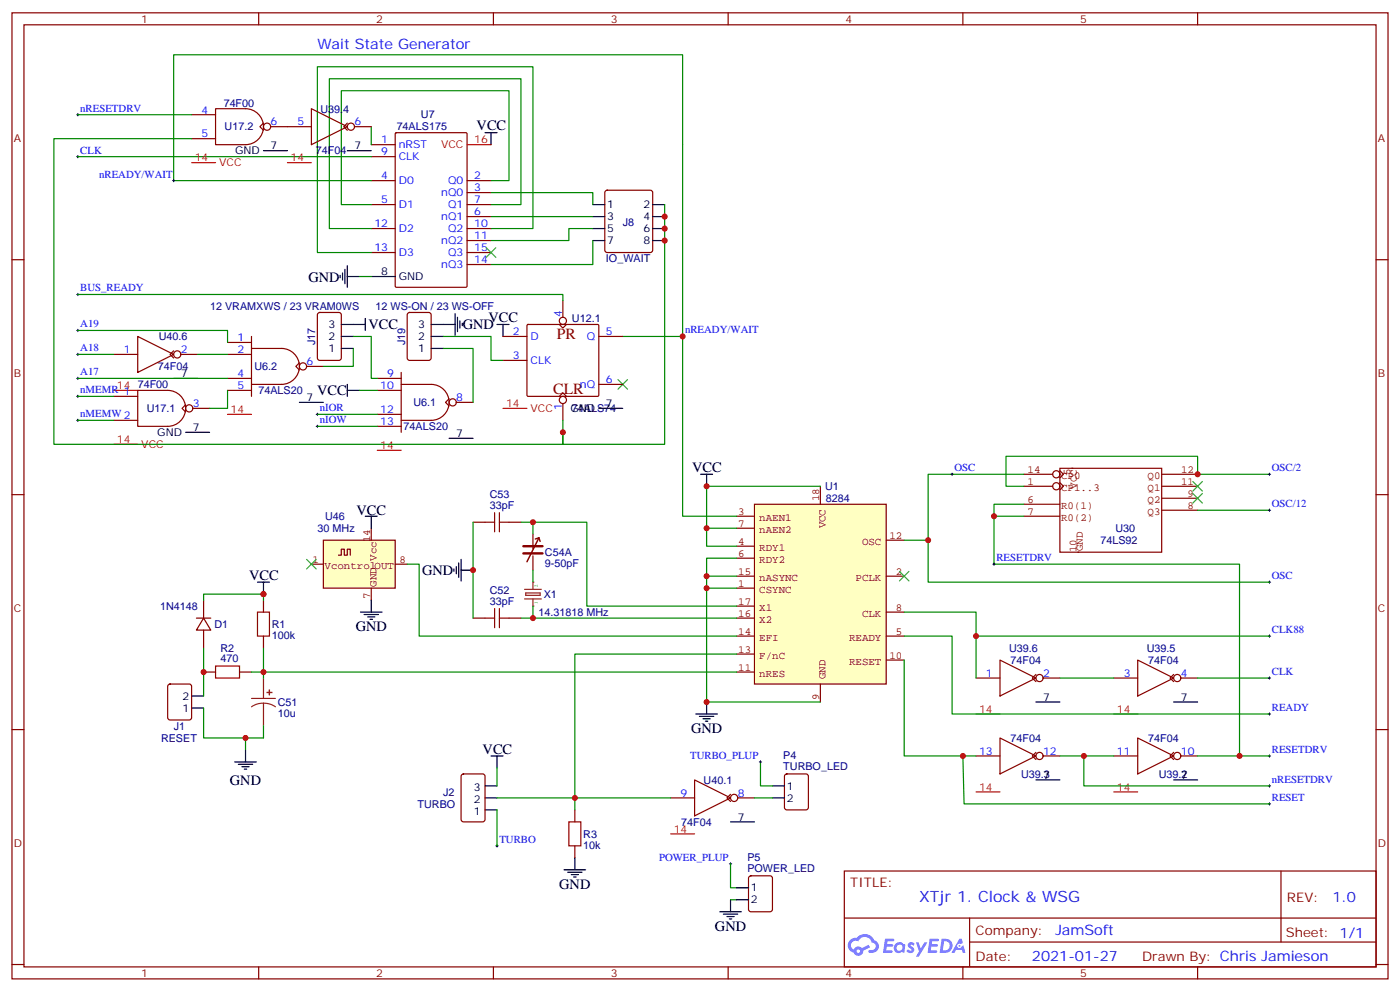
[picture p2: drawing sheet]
<svg xmlns="http://www.w3.org/2000/svg" width="412mm" height="292mm" viewBox="0 0 412 292" stroke-linecap="round" stroke-linejoin="round" font-family="sans-serif">
<g fill="none" stroke="#870000" stroke-width=".35">
<path d="M3.5 3.8h405.4v284.3h-405.4zM7.1 7.3h398.2v277.3h-398.2zM76.2 3.8v3.5M145.3 3.8v3.5M214.5 3.8v3.5M283.6 3.8v3.5M352.8 3.8v3.5M3.5 76.4h3.6M405.3 76.4h3.6M3.5 145.6h3.6M405.3 145.6h3.6M3.5 214.7h3.6"/>
<path d="M405.3 214.7h3.6M248.7 256.4h156.6v28.2h-156.6zM377.3 256.4v20.9M248.7 270.2h156.5M285.6 277.3h119.6M285.6 270.2v14.1M3.5 283.9h3.6M76.2 284.6v3.5M145.3 284.6v3.5M214.5 284.6v3.5M283.6 284.6v3.5M352.8 284.6v3.5"/>
<path d="M405.3 283.9h3.6"/>
</g>
<g fill="#5487ff">
<path d="M267.7 277.5a1.22 1.22 0 0 1 1.7 .3l-.4 .6a.47 .47 0 0 0-.3-.4 .47 .47 0 0 0-.5 .2l.1 .2a1.14 1.14 0 0 1 .8 1.7 1.14 1.14 0 0 1-1.9 0l-.2-.2 .5-.5 .7 .4a.29 .29 0 0 0 .3-.2 .29 .29 0 0 0-.2-.4 1.04 1.04 0 0 1-.6-1.7z"/>
<path d="M260.7 276.3h2.4l.3 .2-.2 .5h-1.8l-.1 .9h1.5l.3 .4-.3 .3h-1.6l-.2 1.1 1.7 .1 .2 .3-.2 .3h-2.6z"/>
<path d="M273.8 276.3h2.4l.3 .2-.1 .5h-1.8l-.2 .9h1.6l.3 .4-.4 .3h-1.6l-.1 1.1 1.7 .1 .2 .3-.2 .3h-2.6z"/>
<path d="M282.6 276.3h.7l.3 1.2-.6 .4a.69 .69 0 0 0-1 .2 .69 .69 0 0 0 .4 1 .69 .69 0 0 0 .9-.6l.5-.3 .6 2.2h-.8l-.2-.8h-1.8l-.5 .8h-.8z"/>
<path d="M269.8 277.4h.8l.6 1.8 1.1-1.8h.9l-2.6 4.2h-.8l.9-1.6z"/>
<path d="M277.4 276.3l-.6 4.1h1.3a2.11 2.11 0 0 0 2.5-2.1 2.11 2.11 0 0 0-2.5-2zM278.1 277a1.39 1.39 0 0 1 1.7 1.4 1.39 1.39 0 0 1-1.8 1.3h-.3z"/>
<path d="M263.7 277.9a1.54 1.54 0 0 0-.1 2.2 1.54 1.54 0 0 0 2.2 .1l.6 .2 .3-2.3-.2-.2h-.4a1.49 1.49 0 0 0-2.4 0zM264 278.9a.94 .94 0 0 1 1.8 0 .94 .94 0 0 1-1.8 0z"/>
<path d="M250.4 276.7a2.18 2.18 0 0 0 1.1 3.7 1.44 1.44 0 0 0 1.6 .9 1.44 1.44 0 0 0 1.2-1.5l2-1-.5-.7-1.9 .9a1.47 1.47 0 0 0-2.4 .5 1.39 1.39 0 0 1-.7-2 1.39 1.39 0 0 1 2-.4 2.12 2.12 0 0 1 2.2-1.3 2.12 2.12 0 0 1 1.9 1.7 1.14 1.14 0 0 1 1.1 1.4 1.14 1.14 0 0 1-1.7 .7 .43 .43 0 0 0-.5 .4 .43 .43 0 0 0 .4 .5 1.98 1.98 0 0 0 2.5-1.3 1.98 1.98 0 0 0-1.2-2.5 3.1 3.1 0 0 0-5.3-.7l-.9 .1zM252.3 280a.55 .55 0 0 1 1.1 0 .55 .55 0 0 1-1.1 0z"/>
<circle cx="282.6" cy="278.4" r=".26"/>
</g>
<path d="M205 210.1h6.3M206 210.9h4.3M207.1 211.6h2.1M207.8 212.3h.7M208.1 206.6v3.5" fill="none" stroke="#000" stroke-width=".35"/>
<path d="M222.2 148.4h38.9v52.9h-38.9z" fill="#ffffc2" stroke="#850000" stroke-width=".35"/>
<g fill="none" stroke="#850000" stroke-width=".35">
<path d="M157 157.2v4.3M217 151.9h5.2M217 155.5h5.2M241.7 143.1v5.3M261.1 159h5.2M157 163.6v4.2M217 173.1h5.2M217 169.6h5.2M217 160.8h5.2M217 164.3h5.2M217 178.4h5.2M261.1 169.6h5.2"/>
<path d="M217 187.2h5.2M217 197.8h5.2M217 192.5h5.2M217 181.9h5.2M261.1 187.2h5.2M261.1 180.2h5.2M261.1 194.3h5.2M241.7 201.3v5.3"/>
</g>
<path d="M206.4 139.6h3.5M208.1 139.6v3.5" fill="none" stroke="#000" stroke-width=".35"/>
<path d="M208.1 173.1v33.5M217 169.6h-8.9v3.5h8.9" fill="none" stroke="#008700" stroke-width=".35"/>
<path d="M154.2 162.9h5.6M154.2 160.8h5.6" fill="none" stroke="#850000" stroke-width=".71"/>
<path d="M158.7 158.3l-3.5 7M158.7 158.3l-1 .3M158.7 158.3l.4 1" fill="none" stroke="#850000" stroke-width=".42"/>
<path d="M154.5 173.5h5M154.5 176.3h5M154.9 174.5h4.2v.7h-4.2zM157 171.3v2.2M157 176.3v2.1" fill="none" stroke="#8c2424" stroke-width=".35"/>
<g fill="#8c2424">
<circle cx="157" cy="171.3" r=".18"/>
<circle cx="157" cy="178.4" r=".18"/>
</g>
<g fill="none" stroke="#008700" stroke-width=".35">
<path d="M139.3 153.7v28.2M153.5 153.7h19.4v24.7h44.1M157 153.7v3.5M208.1 143.1h33.6M157 178.4v3.5h60M157 167.8v3.5M153.5 181.9h3.5M266.3 180.2h21.2v19.4M266.3 194.3v28.2h21.2M266.3 187.2h14.2v22.9h93.4M312.2 199.6h15.9M352.8 199.6h21.1"/>
<path d="M60 208.4v8.8h17.6M208.1 206.6h33.6M283.6 222.5l.4 14.1h89.9M312.2 222.5h15.9M319.3 222.5v8.8h54.6M352.8 222.5h21.1"/>
</g>
<path d="M142.9 153.7h2.8M145.7 150.9v5.6M147.1 153.7h2.8M147.1 150.9v5.6M145.7 179.1v5.6M147.1 179.1v5.6M63.5 196h7.1v3.6h-7.1zM75.8 180.2h3.6v7h-3.6zM142.9 181.9h2.8M147.1 181.9h2.8" fill="none" stroke="#a10000" stroke-width=".35"/>
<g fill="none" stroke="#870000" stroke-width=".35">
<path d="M139.3 153.7h3.6M149.9 153.7h3.6M77.6 176.6v3.6M60 197.8h3.5M70.6 197.8h3.5M77.6 187.2v3.5M139.3 181.9h3.6M149.9 181.9h3.6M287.5 199.6h7.1M294.6 194.3l10.6 5.3-10.6 5.3zM305.2 198.5l-1.1 1.1 1.1 1M307.3 199.6h4.9"/>
<path d="M328.1 199.6h7M335.1 194.3l10.6 5.3-10.6 5.3zM345.7 198.5l-1 1.1 1 1M347.8 199.6h5M49.6 201.5l.5-.2h5.6l.7 .5v9.4l-.4 .7h-5.9l-.7-.4v-9.5zM294.6 217.2l10.6 5.3-10.6 5.3zM335.1 217.2l10.6 5.3-10.6 5.3zM287.5 222.5h7.1M305.2 221.4l-1.1 1.1 1.1 1.1M307.3 222.5h4.9M328.1 222.5h7M345.7 221.4l-1 1.1 1 1.1"/>
<path d="M347.8 222.5h5"/>
<circle cx="306.2" cy="199.6" r="1.06"/>
<circle cx="346.8" cy="199.6" r="1.06"/>
<circle cx="306.2" cy="222.5" r="1.06"/>
<circle cx="346.8" cy="222.5" r="1.06"/>
</g>
<g fill="none" stroke="#000" stroke-width=".35">
<path d="M75.8 171.3h3.6M77.6 171.3v3.6M133.7 167.5v.7M134.4 166.8v2.1M135.1 165.7v4.2M135.8 167.8h3.5M135.8 164.6v6.4M56.4 208.4h3.6M56.4 204.9h3.6M305.2 206.6h7M345.7 206.6h7.1M69.1 224.3h6.4"/>
<path d="M70.2 225h4.2M71.3 225.7h2.1M72 226.4h.7M72.3 220.7v3.6M305.2 229.6h7M345.7 229.6h7.1"/>
</g>
<path d="M77.6 199.6v6M74.1 205.6h7M77.6 207l-1.8 .2-1.7 .8M77.6 207l1.9 .2 1.6 .8M77.6 207v6.7" fill="none" stroke="#8c2424" stroke-width=".35"/>
<g fill="#8c2424" stroke="#8c2424" stroke-width=".35">
<path d="M78.7 203.8h1.4z"/>
<path d="M79.3 203.1l.1 1.4z"/>
</g>
<g fill="none" stroke="#000" stroke-width=".29">
<path d="M373.6 171.3h.7M373.9 171v.7M373.6 199.6h.7M373.6 187.2h.7M373.9 186.9v.7M373.9 199.2v.7M373.6 210.1h.7M373.9 209.8v.7M373.6 236.6h.7M373.6 222.5h.7M373.6 231.3h.7M373.9 222.1v.7"/>
<path d="M373.9 231v.7M373.9 236.3v.7"/>
</g>
<path d="M287.5 210.1h7.1M328.1 210.1h7M287.5 233.1h7.1M328.1 233.1h7" fill="none" stroke="#f00" stroke-width=".35"/>
<path d="M264.9 168.2l2.9 2.8M267.8 168.2l-2.9 2.8" fill="none" stroke="#3c3" stroke-width=".35"/>
<g fill="#850000">
<circle cx="315.7" cy="137.8" r=".18"/>
<circle cx="317.5" cy="162.5" r=".18"/>
</g>
<g fill="none" stroke="#850000" stroke-width=".35">
<path d="M301.6 139.6h8.5M312.2 137.8h30v24.7h-30zM312.2 138.5l1.1 1.1-1.1 1.1M342.2 139.6h10.6M301.6 143.1h8.5M301.6 148.4h10.6M301.6 151.9h10.6M312.2 142.1l1.1 1-1.1 1.1M342.2 143.1h10.6M342.2 150.2h10.6M342.2 146.6h10.6"/>
<circle cx="311.1" cy="139.6" r="1.06"/>
<circle cx="311.1" cy="143.1" r="1.06"/>
</g>
<path d="M351.4 141.7l2.8 2.8M351.4 145.2l2.8 2.9M354.2 141.7l-2.8 2.8M354.2 145.2l-2.8 2.9" fill="none" stroke="#3c3" stroke-width=".35"/>
<path d="M301.6 139.6h-28.2v31.7h100.5M373.9 139.6h-21.1v-5.3h-56.5v8.8h5.3M292.8 151.9h8.8M301.6 148.4h-8.8v17.7h72.3v56.4M352.8 150.2h21.1" fill="none" stroke="#008700" stroke-width=".35"/>
<path d="M280.1 139.6h.7M280.5 139.2v.7M373.6 139.6h.7M373.9 139.2v.7M373.6 150.2h.7M373.9 149.8v.7M292.5 166.1h.7M292.8 165.7v.7" fill="none" stroke="#000" stroke-width=".29"/>
<path d="M142.9 234.8h3.5M142.9 238.4h3.5M142.9 231.3h3.5" fill="none" stroke="#000" stroke-width=".35"/>
<path d="M136.1 228l.4-.2h5.7l.6 .4 .1 13-.5 .6-5.9 .1-.6-.5-.1-12.9zM169.3 238.4v3.5M169.3 249v3.5" fill="none" stroke="#870000" stroke-width=".35"/>
<path d="M167.6 241.9h3.5v7.1h-3.5z" fill="none" stroke="#a10000" stroke-width=".35"/>
<path d="M95.2 159h21.2v14.1h-21.2z" fill="#ffffc2" stroke="#850000" stroke-width=".35"/>
<path d="M109.4 155.5v3.5M91.7 166.1h3.5M99.7 163.4h.8v-1.8h.9v1.8h.9v-1.8h.9v1.8M109.4 173.1v3.5M116.4 166.1h3.5" fill="none" stroke="#850000" stroke-width=".35"/>
<g fill="none" stroke="#000" stroke-width=".29">
<path d="M22.6 33.8h.7M22.9 33.4v.7M22.6 46.1h.7M22.9 45.8v.7M50.8 53.2h.7M51.2 52.8v.7M22.6 97.3h.7M22.6 86.7h.7M22.9 86.3v.7M22.9 96.9v.7M200.7 99h.7M201.1 98.7v.7"/>
<path d="M22.6 116.7h.7M22.6 111.4h.7M22.6 104.3h.7M22.9 104v.7M22.9 111v.7M22.9 116.3v.7M22.6 123.7h.7M22.9 123.4v.7M93.1 122h.7M93.1 125.5h.7M93.5 121.6v.7M93.5 125.1v.7"/>
<path d="M223.7 224.3h.7M224 223.9v.7M146 249h.8M146.4 248.6v.7M214.8 254.2h.7M215.2 253.9v.7"/>
</g>
<g fill="none" stroke="#000" stroke-width=".35">
<path d="M142.9 39.1h3.5M144.6 39.1v3.5M77.6 44.3h7.1M102.3 44.3h7.1M101.6 79.3v4.2M102.3 78.2v6.4M174.6 60.2h3.6M174.6 63.7h3.6M174.6 67.3h3.6M174.6 70.8h3.6M192.3 60.2h3.5M192.3 63.7h3.5"/>
<path d="M192.3 67.3h3.5M192.3 70.8h3.5M100.2 81v.7M100.5 95.5h7.1M100.5 99h3.6M100.9 80.3v2.1M102.3 81.4h3.5M107.6 93.7v3.6M109.4 81.4h7M127 95.5h7.1M127 99h3.5M134.1 92.3v6.4"/>
<path d="M134.8 93.4v4.2M135.5 94.4v2.2M136.2 95.1v.7M146.4 95.5h3.5M148.2 95.5v3.5M51.2 111.4h7M88.2 118.4h7M100.5 102.6h3.6M102.3 113.1v3.6M102.3 114.9h3.5M127 102.6h3.5M54.7 127.2h7"/>
<path d="M132.3 129h7M176.4 120.2h7M107.6 151.9h3.5M109.4 151.9v3.6M109.4 176.6v3.6M106.2 180.2h6.3M107.2 180.9h4.3M108.3 181.6h2.1M109 182.3h.7M144.6 222.5h3.6M146.4 222.5v3.5M227.5 231.3h3.6"/>
<path d="M227.5 234.8h3.6M166.2 256h6.3M167.2 256.7h4.2M168.3 257.4h2.1M169 258.1h.7M169.3 252.5v3.5M215.2 241.9h7M212 268.4h6.4M213.1 269.1h4.2M214.1 269.8h2.2M214.8 270.5h.7M215.2 264.8v3.6"/>
<path d="M217 261.3h3.5M217 264.8h3.5"/>
</g>
<path d="M143.2 72.9l2.8 2.8M146 72.9l-2.8 2.8M182 111.7l2.9 2.8M184.9 111.7l-2.9 2.8M90.3 164.6l2.8 2.9M93.1 164.6l-2.8 2.9" fill="none" stroke="#3c3" stroke-width=".35"/>
<g fill="none" stroke="#008700" stroke-width=".35">
<path d="M22.9 33.8h33.5M109.4 37.3v5.3M22.9 46.1h86.5M56.4 40.8h-40.5v90h149.9v-3.6M109.4 53.2h-58.2v-37.1h149.9v82.9M144.6 53.2h5.3v-26.5h-49.4v33.5h8.9M144.6 56.7h30v3.5M144.6 60.2h8.9v-37h-56.5v44.1h12.4M144.6 67.3h12.4v-47.7h-63.5v54.7h15.9M144.6 63.7h30M174.6 67.3h-7v3.5h-23M174.6 70.8v7.1h-30"/>
<path d="M195.8 60.2v70.6h-30v-7.1M22.9 97.3h44.1v3.5M22.9 86.7h142.9v1.7M104.1 99h5.3v12.4h1.7M105.8 81.4h3.6M130.5 99h14.1v7.1h3.6M183.4 99h17.7v52.9h15.9M22.9 104.3h10.6M22.9 116.7h10.6M22.9 111.4h44.1M58.2 104.3h8.8M67 114.9v5.3h-5.3"/>
<path d="M104.1 102.6v5.2h-8.9M105.8 114.9h5.3M130.5 102.6h8.8v15.8M22.9 123.7h10.6M93.5 122h17.6M93.5 125.5h17.6M208.1 143.1v12.4h8.9M208.1 155.5v5.3h8.9M266.3 159h7.1M60 176.6v-1.7h17.6v1.7M119.9 166.1h3.6v21.1h93.5M217 164.3h-8.9v5.3"/>
<path d="M60 190.7v14.2M74.1 197.8h142.9M77.6 190.7v8.9M217 192.5h-47.7v42.3h28.3M287.5 187.2h86.4M72.3 217.2v3.5M77.6 213.7v3.5M146.4 234.8h22.9v3.6M146.4 226v5.3M146.4 238.4v10.6M222.2 234.8h5.3M224 224.3v7h3.5"/>
<path d="M215.2 254.2v7.1h1.8M215.2 264.8h1.8"/>
</g>
<g fill="none" stroke="#870000" stroke-width=".35">
<path d="M56.4 33.8h7.1M63.5 32h8.8a5.3 5.3 0 0 1 5.3 5.3 5.3 5.3 0 0 1-5.3 5.3h-8.8zM77.6 36.2l-1 1.1 1 1M79.7 37.3h12M91.7 32l10.6 5.3-10.6 5.3zM102.3 36.2l-1.1 1.1 1.1 1M104.4 37.3h5M116.5 39.2l.3-.1h20.4l.3 .1 .1 45-.2 .3-20.6 .1-.3-.2zM56.4 40.8h7.1M109.4 42.6h7M109.4 46.1h7M109.4 53.2h7"/>
<path d="M137.6 53.2h7M137.6 56.7h7M178.4 56.2l.5-.2h12.7l.5 .2 .2 .5v16.9l-.3 .5-.4 .2h-12.7l-.5-.2-.2-.5v-16.9zM109.4 60.2h7M109.4 67.3h7M109.4 74.3h7M137.6 60.2h7M137.6 63.7h7M137.6 67.3h7M137.6 70.8h7M137.6 74.3h7M137.6 77.9h7"/>
<path d="M40.6 99l10.6 5.3-10.6 5.3zM74.1 99v17.7M93.7 92.2l.5-.2h5.6l.7 .4v13l-.4 .6-5.9 .1-.7-.5v-12.9zM120.2 92.2l.4-.2h5.7l.6 .4 .1 13-.5 .6-5.9 .1-.6-.5-.1-12.9zM148.2 99h7M155.3 95.7l.3-.2h20.6l.2 .3-.1 20.7-.3 .2-20.6-.1-.2-.3zM164.7 95.5l1.1 1.1 1.1-1.1M165.8 88.4v5M176.4 99h7M33.5 104.3h7.1M33.5 116.7h7.1M40.6 114.9h8.8a5.3 5.3 0 0 1 5.3 5.3 5.3 5.3 0 0 1-5.3 5.3h-8.8z"/>
<path d="M51.2 103.3l-1.1 1 1.1 1.1M53.3 104.3h4.9M54.7 119.1l-1.1 1.1 1.1 1M67 100.8h7.1M67 104.3h7.1M67 111.4h7.1M67 114.9h7.1M74.1 102.6h8.8a5.3 5.3 0 0 1 5.3 5.2 5.3 5.3 0 0 1-5.3 5.3h-8.8M88.2 106.8l-1.1 1 1.1 1.1M90.3 107.8h4.9M111.1 111.4h7.1M111.1 114.9h7.1"/>
<path d="M118.2 113.1h8.8a5.3 5.3 0 0 1 5.3 5.3 5.3 5.3 0 0 1-5.3 5.3h-8.8M118.2 109.6v17.6M132.3 117.4l-1.1 1 1.1 1.1M134.4 118.4h4.9M148.2 106.1h7M164.7 116.7l1.1-1.1 1.1 1.1M165.8 118.8v4.9M176.4 113.1h7M33.5 123.7h7.1M56.8 120.2h4.9M111.1 122h7.1M111.1 125.5h7.1"/>
<path d="M60 176.6v5.3M57.9 181.9h4.2M60 181.9l2.1 3.6h-4.2zM60 185.5v5.2M197.6 234.8h7M204.6 229.6l10.6 5.2-10.6 5.3zM215.2 233.8l-1.1 1 1.1 1.1M217.3 234.8h4.9M231.3 228l.5-.2h5.6l.7 .4v9.5l-.4 .6-5.9 .1-.7-.5v-9.4zM220.7 258l.5-.2h5.6l.7 .4v9.5l-.4 .6-5.9 .1-.7-.5v-9.4z"/>
<circle cx="78.7" cy="37.3" r="1.06"/>
<circle cx="103.4" cy="37.3" r="1.06"/>
<circle cx="165.8" cy="94.4" r="1.06"/>
<circle cx="52.2" cy="104.3" r="1.06"/>
<circle cx="89.3" cy="107.8" r="1.06"/>
<circle cx="133.3" cy="118.4" r="1.06"/>
<circle cx="165.8" cy="117.7" r="1.06"/>
<circle cx="55.7" cy="120.2" r="1.06"/>
<circle cx="216.3" cy="234.8" r="1.06"/>
</g>
<path d="M56.4 47.9h7.1M84.7 47.9h7M137.6 42.6h7M33.5 114.9h7.1M33.5 130.8h7.1M67 122h7.1M111.1 132.5h7.1M148.2 120.2h7M197.6 245.4h7" fill="none" stroke="#f00" stroke-width=".35"/>
<g fill="#c00">
<circle cx="208.1" cy="173.1" r=".88"/>
<circle cx="157" cy="181.9" r=".88"/>
<circle cx="157" cy="153.7" r=".88"/>
<circle cx="208.1" cy="206.6" r=".88"/>
<circle cx="139.3" cy="167.8" r=".88"/>
<circle cx="352.8" cy="139.6" r=".88"/>
<circle cx="292.8" cy="151.9" r=".88"/>
<circle cx="77.6" cy="174.9" r=".88"/>
<circle cx="60" cy="197.8" r=".88"/>
<circle cx="77.6" cy="197.8" r=".88"/>
<circle cx="72.3" cy="217.2" r=".88"/>
<circle cx="169.3" cy="234.8" r=".88"/>
<circle cx="208.1" cy="169.6" r=".88"/>
<circle cx="208.1" cy="143.1" r=".88"/>
<circle cx="208.1" cy="155.5" r=".88"/>
<circle cx="319.3" cy="222.5" r=".88"/>
<circle cx="283.6" cy="222.5" r=".88"/>
<circle cx="287.5" cy="187.2" r=".88"/>
<circle cx="273.4" cy="159" r=".88"/>
<circle cx="365.1" cy="222.5" r=".88"/>
<circle cx="201.1" cy="99" r=".88"/>
<circle cx="195.8" cy="63.7" r=".88"/>
<circle cx="195.8" cy="67.3" r=".88"/>
<circle cx="195.8" cy="70.8" r=".88"/>
<circle cx="165.8" cy="127.2" r=".88"/>
</g>
<g font-size="4.6" fill="#800">
<text x="164" y="99.7">PR</text>
<text x="163" y="116">CLR</text>
</g>
<text font-size="4.6" fill="#00f" x="270.8" y="265.4">XTjr 1. Clock &amp; WSG</text>
<g font-size="4.2" fill="#00f">
<text x="93.5" y="14.4">Wait State Generator</text>
<text x="392.5" y="265.6">1.0</text>
<text x="310.9" y="275.2">JamSoft</text>
<text x="304" y="283">2021-01-27</text>
</g>
<g font-size="4.2">
<text x="140.4" y="38.3">VCC</text>
<text x="90.8" y="82.9">GND</text>
<text x="143.9" y="94.8">VCC</text>
<text x="108.5" y="96.9">VCC</text>
<text x="136.3" y="97">GND</text>
<text x="93.4" y="116.3">VCC</text>
<text x="203.9" y="138.9">VCC</text>
<text x="105" y="151.6">VCC</text>
<text x="73.4" y="170.6">VCC</text>
<text x="124.4" y="169.3">GND</text>
<text x="104.8" y="185.8">GND</text>
<text x="203.6" y="215.8">GND</text>
<text x="142.2" y="221.8">VCC</text>
<text x="67.7" y="231">GND</text>
<text x="164.7" y="261.7">GND</text>
<text x="210.6" y="274">GND</text>
</g>
<g font-size="3.9" fill="#800">
<text x="250.5" y="260.9">TITLE:</text>
<text x="379.1" y="265.6">REV:</text>
<text x="287.4" y="275.1">Company:</text>
<text x="378.7" y="275.8">Sheet: 1/1</text>
<text x="287.4" y="282.8">Date:</text>
<text x="336.4" y="282.9">Drawn By: Chris Jamieson</text>
</g>
<g font-size="3.2" fill="#800">
<text x="41.6" y="6.8">1</text>
<text x="110.8" y="6.8">2</text>
<text x="179.9" y="6.8">3</text>
<text x="249.1" y="6.8">4</text>
<text x="318.2" y="6.8">5</text>
<text x="4.1" y="41.9">A</text>
<text x="405.9" y="41.9">A</text>
<text x="4.1" y="111">B</text>
<text x="405.9" y="111">B</text>
<text x="4.1" y="180.2">C</text>
<text x="405.9" y="180.2">C</text>
<text x="4.1" y="249.3">D</text>
<text x="405.9" y="249.3">D</text>
<text x="41.6" y="287.6">1</text>
<text x="110.8" y="287.6">2</text>
<text x="179.9" y="287.6">3</text>
<text x="249.1" y="287.6">4</text>
<text x="318.2" y="287.6">5</text>
</g>
<g font-size="3.2" fill="#00f">
<text x="23.6" y="32.9">nRESETDRV</text>
<text x="59.4" y="33.4">4</text>
<text x="59.4" y="40.5">5</text>
<text x="79.7" y="36.9">6</text>
<text x="87.6" y="36.9">5</text>
<text x="104.4" y="36.9">6</text>
<text x="23.6" y="45.2">CLK</text>
<text x="112.3" y="42.2">1</text>
<text x="112.3" y="45.8">9</text>
<text x="117.5" y="43.6">nRST</text>
<text x="117.5" y="47.2">CLK</text>
<text x="29.2" y="52.3">nREADY/WAIT</text>
<text x="112.3" y="52.8">4</text>
<text x="139.7" y="52.8">2</text>
<text x="112.3" y="59.9">5</text>
<text x="117.5" y="54.2">D0</text>
<text x="130" y="57.7">nQ0</text>
<text x="132" y="54.2">Q0</text>
<text x="139.7" y="56.3">3</text>
<text x="139.7" y="59.9">7</text>
<text x="117.5" y="61.3">D1</text>
<text x="130" y="64.8">nQ1</text>
<text x="132" y="61.3">Q1</text>
<text x="139.7" y="63.4">6</text>
<text x="110.3" y="66.9">12</text>
<text x="117.5" y="68.3">D2</text>
<text x="130" y="71.9">nQ2</text>
<text x="132" y="68.3">Q2</text>
<text x="139.7" y="66.9">10</text>
<text x="139.7" y="70.4">11</text>
<text x="110.3" y="74">13</text>
<text x="117.5" y="75.4">D3</text>
<text x="132" y="75.4">Q3</text>
<text x="139.7" y="74">15</text>
<text x="139.7" y="77.5">14</text>
<text x="130" y="78.9">nQ3</text>
<text x="23.6" y="85.8">BUS_READY</text>
<text x="165.5" y="93.4" transform="rotate(-90 165.5 93.4)">4</text>
<text x="23.6" y="96.4">A19</text>
<text x="69.9" y="100.4">1</text>
<text x="151.1" y="98.7">2</text>
<text x="156.3" y="100.1">D</text>
<text x="172.8" y="100.1">Q</text>
<text x="178.5" y="98.7">5</text>
<text x="201.8" y="98.1">nREADY/WAIT</text>
<text x="23.6" y="103.4">A18</text>
<text x="36.4" y="104">1</text>
<text x="53.3" y="104">2</text>
<text x="69.9" y="104">2</text>
<text x="90.3" y="107.5">6</text>
<text x="151.1" y="105.7">3</text>
<text x="156.3" y="107.1">CLK</text>
<text x="23.6" y="110.5">A17</text>
<text x="69.9" y="111">4</text>
<text x="114" y="111">9</text>
<text x="178.5" y="112.8">6</text>
<text x="23.6" y="115.8">nMEMR 1</text>
<text x="56.8" y="119.8">3</text>
<text x="69.9" y="114.5">5</text>
<text x="112" y="114.5">10</text>
<text x="134.4" y="118.1">8</text>
<text x="170.8" y="114.2">nQ</text>
<text x="23.6" y="122.8">nMEMW 2</text>
<text x="94.2" y="121.1">nIOR</text>
<text x="94.2" y="124.6">nIOW</text>
<text x="112" y="121.6">12</text>
<text x="112" y="125.1">13</text>
<text x="165.5" y="120.8" transform="rotate(-90 165.5 120.8)">1</text>
<text x="281.2" y="138.7">OSC</text>
<text x="374.6" y="138.7">OSC/2</text>
<text x="374.6" y="149.3">OSC/12</text>
<text x="293.5" y="165.2">RESETDRV</text>
<text x="374.6" y="170.5">OSC</text>
<text x="374.6" y="186.3">CLK88</text>
<text x="290.4" y="199.2">1</text>
<text x="307.3" y="199.2">2</text>
<text x="331" y="199.2">3</text>
<text x="347.8" y="199.2">4</text>
<text x="374.6" y="198.7">CLK</text>
<text x="374.6" y="209.3">READY</text>
<text x="374.6" y="221.6">RESETDRV</text>
<text x="203.3" y="223.4">TURBO_PLUP</text>
<text x="288.4" y="222.1">13</text>
<text x="307.3" y="222.1">12</text>
<text x="329" y="222.1">11</text>
<text x="347.8" y="222.1">10</text>
<text x="374.6" y="230.4">nRESETDRV</text>
<text x="200.5" y="234.5">9</text>
<text x="217.3" y="234.5">8</text>
<text x="374.6" y="235.7">RESET</text>
<text x="147.1" y="248.1">TURBO</text>
<text x="194.1" y="253.5">POWER_PLUP</text>
</g>
<g font-size="3.2" fill="#000080">
<text x="65.9" y="31.4">74F00</text>
<text x="94.4" y="33.1">U39.4</text>
<text x="124" y="34.9">U7</text>
<text x="66.2" y="38.4">U17.2</text>
<text x="116.8" y="38.4">74ALS175</text>
<text x="93.1" y="45.5">74F04</text>
<text x="183.5" y="66.6">J8</text>
<text x="178.5" y="77.2">IO_WAIT</text>
<text x="61.9" y="91.4">12 VRAMXWS / 23 VRAM0WS</text>
<text x="110.7" y="91.4">12 WS-ON / 23 WS-OFF</text>
<text x="168.5" y="94.9">U12.1</text>
<text x="46.8" y="100.1">U40.6</text>
<text x="92.9" y="101.7" transform="rotate(-90 92.9 101.7)">J17</text>
<text x="119.3" y="101.7" transform="rotate(-90 119.3 101.7)">J19</text>
<text x="46.5" y="109">74F04</text>
<text x="75" y="108.9">U6.2</text>
<text x="40.6" y="114.3">74F00</text>
<text x="76.1" y="116">74ALS20</text>
<text x="121.8" y="119.5">U6.1</text>
<text x="43.2" y="121.3">U17.1</text>
<text x="168.5" y="121.3">74ALS74</text>
<text x="118.9" y="126.6">74ALS20</text>
<text x="144.3" y="149.8">33pF</text>
<text x="144.3" y="146.6">C53</text>
<text x="243.1" y="144.3">U1</text>
<text x="243.3" y="147.8">8284</text>
<text x="95.8" y="153.1">U46</text>
<text x="93.6" y="156.6">30 MHz</text>
<text x="324.2" y="160.1">74LS92</text>
<text x="328.6" y="156.6">U30</text>
<text x="160.5" y="166.8">9-50pF</text>
<text x="160.5" y="163.7">C54A</text>
<text x="47.1" y="179.5">1N4148</text>
<text x="144.3" y="178">33pF</text>
<text x="144.3" y="174.9">C52</text>
<text x="160.2" y="175.9">X1</text>
<text x="63.2" y="184.8">D1</text>
<text x="80.1" y="184.8">R1</text>
<text x="158.6" y="181.3">14.31818 MHz</text>
<text x="64.9" y="191.8">R2</text>
<text x="80.1" y="188">100k</text>
<text x="297.2" y="191.9">U39.6</text>
<text x="337.8" y="191.9">U39.5</text>
<text x="64.9" y="195">470</text>
<text x="297.7" y="195.4">74F04</text>
<text x="338.2" y="195.4">74F04</text>
<text x="81.8" y="207.8">C51</text>
<text x="51.2" y="214.8">J1</text>
<text x="81.8" y="210.9">10u</text>
<text x="47.4" y="218.3">RESET</text>
<text x="297.7" y="218.3">74F04</text>
<text x="338.2" y="218.3">74F04</text>
<text x="230.7" y="226.7">TURBO_LED</text>
<text x="230.7" y="223.5">P4</text>
<text x="207.3" y="230.7">U40.1</text>
<text x="300.8" y="228.9">U39.3</text>
<text x="341.3" y="228.9">U39.2</text>
<text x="123" y="237.8">TURBO</text>
<text x="130.6" y="234.2">J2</text>
<text x="200.7" y="243">74F04</text>
<text x="171.8" y="249.7">10k</text>
<text x="171.8" y="246.6">R3</text>
<text x="220.2" y="256.7">POWER_LED</text>
<text x="220.2" y="253.5">P5</text>
</g>
<g font-size="3.2" fill="#f00">
<text x="57.4" y="47.5">14</text>
<text x="85.6" y="47.5">14</text>
<text x="129.9" y="43.6">VCC</text>
<text x="139.7" y="42.2">16</text>
<text x="64.6" y="48.9">VCC</text>
<text x="34.4" y="114.5">14</text>
<text x="149.1" y="119.8">14</text>
<text x="67.9" y="121.6">14</text>
<text x="156.3" y="121.2">VCC</text>
<text x="34.4" y="130.4">14</text>
<text x="41.6" y="131.8">VCC</text>
<text x="112" y="132.2">14</text>
<text x="288.4" y="209.8">14</text>
<text x="329" y="209.8">14</text>
<text x="288.4" y="232.7">14</text>
<text x="329" y="232.7">14</text>
<text x="198.5" y="245.1">14</text>
</g>
<g font-size="3.2">
<text x="69.3" y="45.4">GND</text>
<text x="79.7" y="44">7</text>
<text x="104.4" y="44">7</text>
<text x="178.9" y="61.3">1</text>
<text x="178.9" y="64.8">3</text>
<text x="189.5" y="61.3">2</text>
<text x="189.5" y="64.8">4</text>
<text x="178.9" y="68.3">5</text>
<text x="178.9" y="71.9">7</text>
<text x="189.5" y="68.3">6</text>
<text x="189.5" y="71.9">8</text>
<text x="112.3" y="81">8</text>
<text x="117.5" y="82.4">GND</text>
<text x="96.8" y="96.6">3</text>
<text x="96.8" y="100.1">2</text>
<text x="123.2" y="96.6">3</text>
<text x="123.2" y="100.1">2</text>
<text x="96.8" y="103.6">1</text>
<text x="123.2" y="103.6">1</text>
<text x="53.3" y="111">7</text>
<text x="90.3" y="118.1">7</text>
<text x="178.5" y="119.8">7</text>
<text x="168" y="121.2">GND</text>
<text x="46.3" y="128.3">GND</text>
<text x="56.8" y="126.9">7</text>
<text x="134.4" y="128.7">7</text>
<text x="53.7" y="209.4">1</text>
<text x="53.7" y="205.9">2</text>
<text x="307.3" y="206.3">7</text>
<text x="347.8" y="206.3">7</text>
<text x="139.6" y="232.7">3</text>
<text x="231.8" y="232.4">1</text>
<text x="307.3" y="229.2">7</text>
<text x="347.8" y="229.2">7</text>
<text x="139.6" y="236.3">2</text>
<text x="139.6" y="239.8">1</text>
<text x="231.8" y="235.9">2</text>
<text x="217.3" y="241.5">7</text>
<text x="221.2" y="262.4">1</text>
<text x="221.2" y="265.9">2</text>
</g>
<g font-size="3.2" fill="#840000">
<text x="302.7" y="142.8">1</text>
<text x="302.7" y="139.2">14</text>
<text x="312.6" y="141.1">CP0</text>
<text x="315.4" y="139.7" transform="rotate(-90 315.4 139.7)">5</text>
<text x="317.2" y="143.9" transform="rotate(-90 317.2 143.9)">VCC</text>
<text x="338" y="141.1">Q0</text>
<text x="347.9" y="142.8">11</text>
<text x="347.9" y="139.2">12</text>
<text x="241.3" y="147.5" transform="rotate(-90 241.3 147.5)">18</text>
<text x="302.7" y="148.1">6</text>
<text x="312.6" y="144.6">CP1..3</text>
<text x="312.6" y="149.9">R0(1)</text>
<text x="338" y="148.1">Q2</text>
<text x="338" y="144.6">Q1</text>
<text x="349.8" y="149.8">8</text>
<text x="349.8" y="146.3">9</text>
<text x="217.5" y="151.6">3</text>
<text x="217.5" y="155.1">7</text>
<text x="223.7" y="153.4">nAEN1</text>
<text x="243.2" y="155.5" transform="rotate(-90 243.2 155.5)">VCC</text>
<text x="302.7" y="151.6">7</text>
<text x="312.6" y="153.4">R0(2)</text>
<text x="338" y="151.7">Q3</text>
<text x="109" y="159.6" transform="rotate(-90 109 159.6)">14</text>
<text x="217.5" y="160.4">4</text>
<text x="223.7" y="157">nAEN2</text>
<text x="253.9" y="160.5">OSC</text>
<text x="262" y="158.6">12</text>
<text x="92.1" y="165.7">1</text>
<text x="95.6" y="167.6">VcontrolOUT</text>
<text x="117.7" y="165.7">8</text>
<text x="217.5" y="163.9">6</text>
<text x="223.7" y="162.3">RDY1</text>
<text x="223.7" y="165.8">RDY2</text>
<text x="317.1" y="162.5" transform="rotate(-90 317.1 162.5)">10</text>
<text x="319" y="162.2" transform="rotate(-90 319 162.2)">GND</text>
<text x="110.9" y="172.8" transform="rotate(-90 110.9 172.8)">GND Vcc</text>
<text x="217.5" y="172.8">1</text>
<text x="217.5" y="169.2">15</text>
<text x="223.7" y="171.1">nASYNC</text>
<text x="252" y="171.1">PCLK</text>
<text x="263.9" y="169.2">2</text>
<text x="109" y="176.3" transform="rotate(-90 109 176.3)">7</text>
<text x="217.5" y="178">17</text>
<text x="223.7" y="174.6">CSYNC</text>
<text x="223.7" y="179.9">X1</text>
<text x="263.9" y="179.8">8</text>
<text x="217.5" y="181.6">16</text>
<text x="223.7" y="183.4">X2</text>
<text x="253.9" y="181.7">CLK</text>
<text x="217.5" y="186.9">14</text>
<text x="223.7" y="188.7">EFI</text>
<text x="250.1" y="188.7">READY</text>
<text x="263.9" y="186.9">5</text>
<text x="217.5" y="197.4">11</text>
<text x="217.5" y="192.2">13</text>
<text x="223.7" y="194">F/nC</text>
<text x="250.1" y="195.8">RESET</text>
<text x="262" y="193.9">10</text>
<text x="223.7" y="199.3">nRES</text>
<text x="243.2" y="199.9" transform="rotate(-90 243.2 199.9)">GND</text>
<text x="241.3" y="206.1" transform="rotate(-90 241.3 206.1)">9</text>
</g>
<g font-size="1.4" fill="#238d23">
<text x="158.4" y="172.8" transform="rotate(-90 158.4 172.8)">2</text>
<text x="158.4" y="177.7" transform="rotate(-90 158.4 177.7)">1</text>
</g>
</svg>
